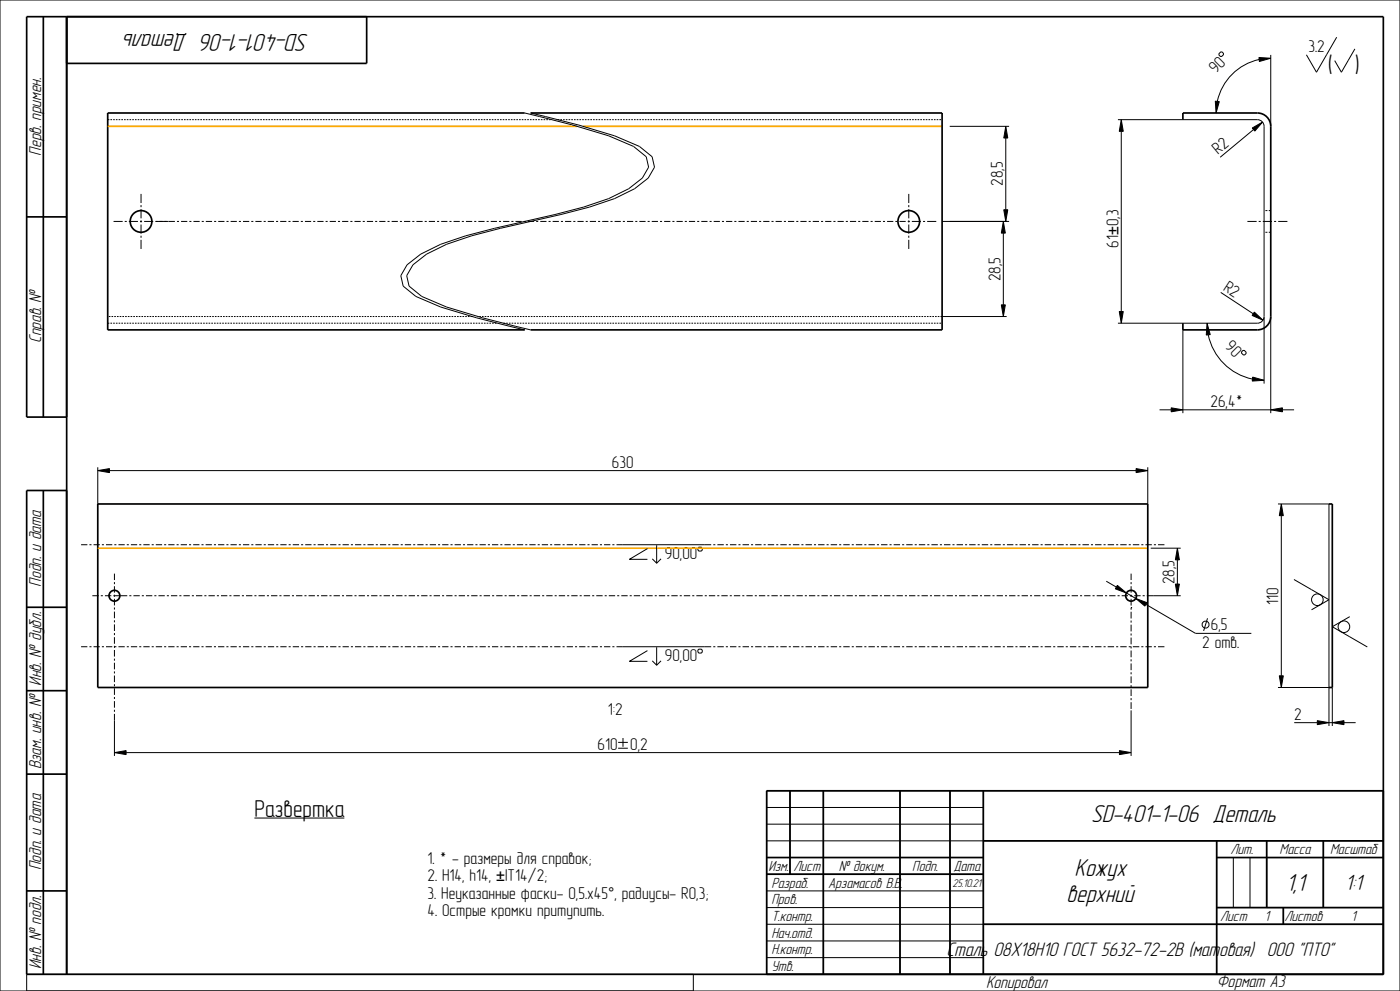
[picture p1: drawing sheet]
<svg xmlns="http://www.w3.org/2000/svg" width="420mm" height="297mm" viewBox="0 0 420 297" stroke-linecap="round" stroke-linejoin="round" font-family="sans-serif">
<g fill="none" stroke="#000" stroke-width=".51">
<path d="M13 5v120M20 5v287M110 5v14h-90M157.4 33.9h-125.1v65h125.1M159.2 33.9h123.4v65h-123.4M354.9 35.9v-2h22.3a4 4 0 0 1 4 4v57a4 4 0 0 1-4 4h-22.3v-2M8 65h12M20 125h-12v-120h407v287h-407v-145h12M13 147v145M29.3 151h315v55h-315zM398.7 151h1v55h-1M8 182h12"/>
<path d="M8 207h12M8 232h12M237 237v25M247 237v55M270 237v55M285 237v55M295 237v55M415 237h-185v55M230 257h65M295 252h120M365 257h50M365 252v40"/>
<path d="M380 252v20M397 252v20M8 267h12M230 262h65M295 277h120M365 272h50M385 272v5"/>
<circle cx="42.3" cy="66.4" r="3.3"/>
<circle cx="272.6" cy="66.4" r="3.3"/>
<circle cx="34.3" cy="178.5" r="1.63"/>
<circle cx="339.3" cy="178.5" r="1.63"/>
</g>
<g fill="#000">
<path d="M377.7 17.2l3.5 .3-3.4 .9zM301.7 37.9l.6 3.5h-1.2zM336.4 35.9l.6 3.5h-1.2zM364.6 30.3l1.2 .1-1 3.5zM375.7 38.4l3.1-1.8-2.3 2.7zM301 66.4l.6 3.5h-1.2zM301.1 62.9h1.2l-.6 3.5zM300.4 91.4h1.2l-.6 3.5zM335.8 93.4h1.2l-.6 3.5zM362.1 96.9l1 3.4-1.2 .1zM376.3 93.5l2.6 2.5-3.3-1.5zM375.8 113l3.4 1-3.5 .2z"/>
<path d="M351.4 122.2l3.5 .6-3.5 .6zM381.2 122.8l3.5-.6v1.2zM29.3 141l3.5-.6v1.2zM340.8 140.4l3.5 .6-3.5 .6zM384.4 151l.6 3.5h-1.2zM335.2 175.4l2.7 2.3-3.3-1.2zM340.7 179.4l3.4 1.2-.6 1zM352.6 175h1.2l-.6 3.5zM353.2 164.3l.6 3.5h-1.2zM383.8 202.5h1.2l-.6 3.5zM395.2 216l3.5 .6-3.5 .6zM399.7 216.6l3.5-.6v1.2z"/>
<path d="M34.3 225.6l3.5-.6v1.2zM335.8 225l3.5 .6-3.5 .6z"/>
</g>
<g fill="none" stroke="#000" stroke-width=".3">
<path d="M0 0h420v297h-420zM365.7 16.1l.5-.5h.4l.4 .4v.4l-.5 .5h-.4l-.4-.4zM377.7 17.2l3.5 .3-3.4 .9zM377.7 17.8a16.4 16.4 0 0 0-12.5 12.6M381.2 16.5v21.4M401 11.2l-6.1 10.5-3-5.3M406.5 14.7l-4.1 7-2-3.5M32.3 35.9h.5M33.1 35.9h.5M33.9 35.9h.5M34.8 35.9h.5M35.6 35.9h.5"/>
<path d="M36.4 35.9h.5M37.2 35.9h.5M38 35.9h.5M38.8 35.9h.5M39.7 35.9h.5M40.5 35.9h.5M41.3 35.9h.5M42.1 35.9h.5M42.9 35.9h.5M43.8 35.9h.4M44.6 35.9h.5M45.4 35.9h.5"/>
<path d="M46.2 35.9h.5M47 35.9h.5M47.8 35.9h.5M48.7 35.9h.4M49.5 35.9h.5M50.3 35.9h.5M51.1 35.9h.5M51.9 35.9h.5M52.7 35.9h.5M53.6 35.9h.5M54.4 35.9h.5M55.2 35.9h.5"/>
<path d="M56 35.9h.5M56.8 35.9h.5M57.6 35.9h.5M58.5 35.9h.5M59.3 35.9h.5M60.1 35.9h.5M60.9 35.9h.5M61.7 35.9h.5M62.5 35.9h.5M63.4 35.9h.5M64.2 35.9h.5M65 35.9h.5"/>
<path d="M65.8 35.9h.5M66.6 35.9h.5M67.5 35.9h.4M68.3 35.9h.5M69.1 35.9h.5M69.9 35.9h.5M70.7 35.9h.5M71.5 35.9h.5M72.4 35.9h.4M73.2 35.9h.5M74 35.9h.5M74.8 35.9h.5"/>
<path d="M75.6 35.9h.5M76.4 35.9h.5M77.3 35.9h.5M78.1 35.9h.5M78.9 35.9h.5M79.7 35.9h.5M80.5 35.9h.5M81.3 35.9h.5M82.2 35.9h.5M83 35.9h.5M83.8 35.9h.5M84.6 35.9h.5"/>
<path d="M85.4 35.9h.5M86.2 35.9h.5M87.1 35.9h.5M87.9 35.9h.5M88.7 35.9h.5M89.5 35.9h.5M90.3 35.9h.5M91.2 35.9h.4M92 35.9h.5M92.8 35.9h.5M93.6 35.9h.5M94.4 35.9h.5"/>
<path d="M95.2 35.9h.5M96.1 35.9h.4M96.9 35.9h.5M97.7 35.9h.5M98.5 35.9h.5M99.3 35.9h.5M100.1 35.9h.5M101 35.9h.5M101.8 35.9h.5M102.6 35.9h.5M103.4 35.9h.5M104.2 35.9h.5"/>
<path d="M105 35.9h.5M105.9 35.9h.5M106.7 35.9h.5M107.5 35.9h.5M108.3 35.9h.5M109.1 35.9h.5M109.9 35.9h.5M110.8 35.9h.5M111.6 35.9h.5M112.4 35.9h.5M113.2 35.9h.5M114 35.9h.5"/>
<path d="M114.9 35.9h.4M115.7 35.9h.5M116.5 35.9h.5M117.3 35.9h.5M118.1 35.9h.5M118.9 35.9h.5M119.8 35.9h.4M120.6 35.9h.5M121.4 35.9h.5M122.2 35.9h.5M123 35.9h.5M123.8 35.9h.5"/>
<path d="M124.7 35.9h.5M125.5 35.9h.5M126.3 35.9h.5M127.1 35.9h.5M127.9 35.9h.5M128.7 35.9h.5M129.6 35.9h.5M130.4 35.9h.5M131.2 35.9h.5M132 35.9h.5M132.8 35.9h.5M133.6 35.9h.5"/>
<path d="M134.5 35.9h.5M135.3 35.9h.5M136.1 35.9h.5M136.9 35.9h.5M137.7 35.9h.5M138.6 35.9h.4M139.4 35.9h.5M140.2 35.9h.5M141 35.9h.5M141.8 35.9h.5M142.6 35.9h.5M143.5 35.9h.4"/>
<path d="M144.3 35.9h.5M145.1 35.9h.5M145.9 35.9h.5M146.7 35.9h.5M147.5 35.9h.5M148.4 35.9h.4M149.2 35.9h.5M150 35.9h.5M150.8 35.9h.5M151.6 35.9h.5M152.4 35.9h.5M153.3 35.9h.5"/>
<path d="M154.1 35.9h.5M154.9 35.9h.5M155.7 35.9h.5M156.5 35.9h.5M157.3 35.9h.5M157.4 33.9l14.5 3.6 10.7 3.2 7.5 3.2 3.8 3.1 .7 3.1-1.9 3.3-4.1 3.2-6 2.9-7.5 2.6-8.6 2.2-18.2 4.1-8.6 2.3-7.5 2.5-6 3-4.1 3.2-1.9 3.2 .8 3.1 3.8 3.1 7.4 3.2 10.7 3.2 14.5 3.7M158.2 35.9h.5M159 35.9h.5M159.2 33.9l14.4 3.6 10.8 3.2 7.4 3.2 3.8 3.1 .7 3.1-1.8 3.3-4.1 3.2-6 2.9-7.5 2.6-8.6 2.2-18.2 4.1-8.6 2.3-7.5 2.5-6 3-4.1 3.2-1.9 3.2 .7 3.1 3.8 3.1 7.5 3.2 10.7 3.2 14.5 3.7M159.8 35.9h.5M160.6 35.9h.5M161.4 35.9h.5"/>
<path d="M162.3 35.9h.4M163.1 35.9h.5M163.9 35.9h.5M164.7 35.9h.5M165.5 35.9h.1M167.3 35.9h.5M168.1 35.9h.5M168.9 35.9h.5M169.7 35.9h.5M170.6 35.9h.5M171.4 35.9h.5M172.2 35.9h.5"/>
<path d="M173 35.9h.5M173.8 35.9h.5M174.7 35.9h.4M175.5 35.9h.5M176.3 35.9h.5M177.1 35.9h.5M177.9 35.9h.5M178.7 35.9h.5M179.6 35.9h.5M180.4 35.9h.5M181.2 35.9h.5M182 35.9h.5"/>
<path d="M182.8 35.9h.5M183.7 35.9h.4M184.5 35.9h.5M185.3 35.9h.5M186.1 35.9h.5M186.9 35.9h.5M187.7 35.9h.5M188.6 35.9h.4M189.4 35.9h.5M190.2 35.9h.5M191 35.9h.5M191.8 35.9h.5"/>
<path d="M192.6 35.9h.5M193.5 35.9h.5M194.3 35.9h.5M195.1 35.9h.5M195.9 35.9h.5M196.7 35.9h.5M197.6 35.9h.4M198.4 35.9h.5M199.2 35.9h.5M200 35.9h.5M200.8 35.9h.5M201.6 35.9h.5"/>
<path d="M202.5 35.9h.5M203.3 35.9h.5M204.1 35.9h.5M204.9 35.9h.5M205.7 35.9h.5M206.6 35.9h.4M207.4 35.9h.5M208.2 35.9h.5M209 35.9h.5M209.8 35.9h.5M210.6 35.9h.5M211.5 35.9h.5"/>
<path d="M212.3 35.9h.5M213.1 35.9h.5M213.9 35.9h.5M214.7 35.9h.5M215.6 35.9h.4M216.4 35.9h.5M217.2 35.9h.5M218 35.9h.5M218.8 35.9h.5M219.6 35.9h.5M220.5 35.9h.5M221.3 35.9h.5"/>
<path d="M222.1 35.9h.5M222.9 35.9h.5M223.7 35.9h.5M224.6 35.9h.4M225.4 35.9h.5M226.2 35.9h.5M227 35.9h.5M227.8 35.9h.5M228.6 35.9h.5M229.5 35.9h.5M230.3 35.9h.5M231.1 35.9h.5"/>
<path d="M231.9 35.9h.5M232.7 35.9h.5M233.5 35.9h.5M234.4 35.9h.5M235.2 35.9h.5M236 35.9h.5M236.8 35.9h.5M237.6 35.9h.5M238.5 35.9h.4M239.3 35.9h.5M240.1 35.9h.5M240.9 35.9h.5"/>
<path d="M241.7 35.9h.5M242.5 35.9h.5M243.4 35.9h.5M244.2 35.9h.5M245 35.9h.5M245.8 35.9h.5M246.6 35.9h.5M247.5 35.9h.4M248.3 35.9h.5M249.1 35.9h.5M249.9 35.9h.5M250.7 35.9h.5"/>
<path d="M251.5 35.9h.5M252.4 35.9h.5M253.2 35.9h.5M254 35.9h.5M254.8 35.9h.5M255.6 35.9h.5M256.5 35.9h.4M257.3 35.9h.5M258.1 35.9h.5M258.9 35.9h.5M259.7 35.9h.5M260.5 35.9h.5"/>
<path d="M261.4 35.9h.5M262.2 35.9h.5M263 35.9h.5M263.8 35.9h.5M264.6 35.9h.5M265.5 35.9h.4M266.3 35.9h.5M267.1 35.9h.5M267.9 35.9h.5M268.7 35.9h.5M269.5 35.9h.5M270.4 35.9h.5"/>
<path d="M271.2 35.9h.5M272 35.9h.5M272.8 35.9h.5M273.6 35.9h.5M274.5 35.9h.4M275.3 35.9h.5M276.1 35.9h.5M276.9 35.9h.5M277.7 35.9h.5M278.5 35.9h.5M279.4 35.9h.5M280.2 35.9h.5"/>
<path d="M281 35.9h.5M281.8 35.9h.5M284.9 37.9h17.8M301.7 37.9l.6 3.5h-1.2zM335.4 35.9h41.8a2 2 0 0 1 2 2v57a2 2 0 0 1-2 2h-41.8M336.4 35.9l.6 3.5h-1.2zM336.4 39.4v54M364.6 30.3l1.2 .1-1 3.5zM375.7 38.4l3.1-1.8-2.3 2.7zM376.1 38.8l-10 8.3M42.3 58.1v2.7M272.6 58.1v2.7"/>
<path d="M301.7 41.4v21.5M34.1 66.4h2.7M37.4 66.4h.6M38.7 66.4h2.7M42 66.4h.6M42.3 61.5v.6M42.3 62.7v2.7M42.3 66.1v.6M42.3 67.3v2.7M42.3 70.6v.7M42.3 71.9v2.7M43.2 66.4h2.8"/>
<path d="M46.6 66.4h5.9M53.1 66.4h.6M54.3 66.4h1.9M56.8 66.4h.6M58 66.4h1.9M60.5 66.4h.6M61.8 66.4h1.8M64.2 66.4h.7M65.5 66.4h1.8M68 66.4h.6M69.2 66.4h1.8M71.7 66.4h.6"/>
<path d="M72.9 66.4h1.9M75.4 66.4h.6M76.6 66.4h1.9M79.1 66.4h.6M80.3 66.4h1.9M82.8 66.4h.6M84.1 66.4h1.8M86.5 66.4h.6M87.8 66.4h1.8M90.2 66.4h.7M91.5 66.4h1.8M94 66.4h.6"/>
<path d="M95.2 66.4h1.9M97.7 66.4h.6M98.9 66.4h1.9M101.4 66.4h.6M102.6 66.4h1.9M105.1 66.4h.6M106.3 66.4h1.9M108.8 66.4h.6M110.1 66.4h1.8M112.5 66.4h.7M113.8 66.4h1.8M116.3 66.4h.6"/>
<path d="M117.5 66.4h1.9M120 66.4h.6M121.2 66.4h1.9M123.7 66.4h.6M124.9 66.4h1.9M127.4 66.4h.6M128.6 66.4h1.9M131.1 66.4h.6M132.4 66.4h1.8M134.8 66.4h.7M136.1 66.4h1.8M138.6 66.4h.6"/>
<path d="M139.8 66.4h1.8M142.3 66.4h.6M143.5 66.4h1.9M146 66.4h.6M147.2 66.4h1.9M149.7 66.4h.6M150.9 66.4h1.9M153.4 66.4h.6M154.7 66.4h1.8M157.1 66.4h.6M158.4 66.4h1.8M160.8 66.4h.7"/>
<path d="M162.1 66.4h1.8M164.6 66.4h.6M165.8 66.4h1.9M168.3 66.4h.6M169.5 66.4h1.9M172 66.4h.6M173.2 66.4h1.9M175.7 66.4h.6M176.9 66.4h1.9M179.4 66.4h.6M180.7 66.4h1.8M183.1 66.4h.7"/>
<path d="M184.4 66.4h1.8M186.9 66.4h.6M188.1 66.4h1.9M190.6 66.4h.6M191.8 66.4h1.9M194.3 66.4h.6M195.5 66.4h1.9M198 66.4h.6M199.2 66.4h1.9M201.7 66.4h.6M203 66.4h1.8M205.4 66.4h.7"/>
<path d="M206.7 66.4h1.8M209.2 66.4h.6M210.4 66.4h1.9M212.9 66.4h.6M214.1 66.4h1.9M216.6 66.4h.6M217.8 66.4h1.9M220.3 66.4h.6M221.5 66.4h1.9M224 66.4h.6M225.3 66.4h1.8M227.7 66.4h.7"/>
<path d="M229 66.4h1.8M231.4 66.4h.7M232.7 66.4h1.8M235.2 66.4h.6M236.4 66.4h1.9M238.9 66.4h.6M240.1 66.4h1.9M242.6 66.4h.6M243.8 66.4h1.9M246.3 66.4h.6M247.5 66.4h1.9M250 66.4h.6"/>
<path d="M251.3 66.4h1.8M253.7 66.4h.7M255 66.4h1.8M257.5 66.4h.6M258.7 66.4h1.9M261.2 66.4h.6M262.4 66.4h1.9M264.9 66.4h.6M266.1 66.4h1.9M268.6 66.4h.6M269.8 66.4h1.9M272.3 66.4h.6"/>
<path d="M272.6 61.5v.6M272.6 62.7v2.7M272.6 66.1v.6M272.6 67.3v2.7M272.6 70.6v.7M272.6 71.9v2.7M273.6 66.4h2.7M276.9 66.4h.6M278.1 66.4h2.8M282.6 66.4h20.1M301 66.4l.6 3.5h-1.2zM301 69.9v21.5"/>
<path d="M301.1 62.9h1.2l-.6 3.5zM374.2 66.4h2.8M377.6 66.4h.6M378.8 66.4h2.8M379.6 69.6h.6M379.6 63.1h.6M380.6 69.6h.6M380.6 63.1h.6M382.2 66.4h.6M383.5 66.4h2.7M32.3 96.9h.5M32.3 94.9h.1"/>
<path d="M32.6 94.9h.5M33.1 96.9h.5M33.5 94.9h.4M33.9 96.9h.5M34.3 94.9h.5M34.8 96.9h.5M35.1 94.9h.5M35.6 96.9h.5M35.9 94.9h.5M36.4 96.9h.5M36.7 94.9h.5M37.2 96.9h.5"/>
<path d="M37.5 94.9h.5M38 96.9h.5M38.4 94.9h.4M38.9 96.9h.4M39.2 94.9h.5M39.7 96.9h.5M40 94.9h.5M40.5 96.9h.5M40.8 94.9h.5M41.3 96.9h.5M41.6 94.9h.5M42.1 96.9h.5"/>
<path d="M42.4 94.9h.5M42.9 96.9h.5M43.2 94.9h.5M43.8 96.9h.5M44.1 94.9h.5M44.6 96.9h.5M44.9 94.9h.5M45.4 96.9h.5M45.7 94.9h.5M46.2 96.9h.5M46.5 94.9h.5M47 96.9h.5"/>
<path d="M47.3 94.9h.5M47.9 96.9h.4M48.1 94.9h.5M48.7 96.9h.5M49 94.9h.5M49.5 96.9h.5M49.8 94.9h.5M50.3 96.9h.5M50.6 94.9h.5M51.1 96.9h.5M51.4 94.9h.5M51.9 96.9h.5"/>
<path d="M52.2 94.9h.5M52.8 96.9h.4M53 94.9h.5M53.6 96.9h.5M53.9 94.9h.4M54.4 96.9h.5M54.7 94.9h.5M55.2 96.9h.5M55.5 94.9h.5M56 96.9h.5M56.3 94.9h.5M56.8 96.9h.5"/>
<path d="M57.1 94.9h.5M57.7 96.9h.5M57.9 94.9h.5M58.5 96.9h.5M58.8 94.9h.4M59.3 96.9h.5M59.6 94.9h.5M60.1 96.9h.5M60.4 94.9h.5M60.9 96.9h.5M61.2 94.9h.5M61.8 96.9h.4"/>
<path d="M62 94.9h.5M62.6 96.9h.5M62.8 94.9h.5M63.4 96.9h.5M63.7 94.9h.4M64.2 96.9h.5M64.5 94.9h.5M65 96.9h.5M65.3 94.9h.5M65.8 96.9h.5M66.1 94.9h.5M66.7 96.9h.5"/>
<path d="M66.9 94.9h.5M67.5 96.9h.5M67.7 94.9h.5M68.3 96.9h.5M68.6 94.9h.4M69.1 96.9h.5M69.4 94.9h.5M69.9 96.9h.5M70.2 94.9h.5M70.8 96.9h.4M71 94.9h.5M71.6 96.9h.5"/>
<path d="M71.8 94.9h.5M72.4 96.9h.5M72.6 94.9h.5M73.2 96.9h.5M73.4 94.9h.5M74 96.9h.5M74.3 94.9h.5M74.8 96.9h.5M75.1 94.9h.5M75.7 96.9h.5M75.9 94.9h.5M76.5 96.9h.5"/>
<path d="M76.7 94.9h.5M77.3 96.9h.5M77.5 94.9h.5M78.1 96.9h.5M78.3 94.9h.5M78.9 96.9h.5M79.2 94.9h.5M79.7 96.9h.5M80 94.9h.5M80.6 96.9h.5M80.8 94.9h.5M81.4 96.9h.5"/>
<path d="M81.6 94.9h.5M82.2 96.9h.5M82.4 94.9h.5M83 96.9h.5M83.2 94.9h.5M83.8 96.9h.5M84.1 94.9h.4M84.7 96.9h.4M84.9 94.9h.5M85.5 96.9h.5M85.7 94.9h.5M86.3 96.9h.5"/>
<path d="M86.5 94.9h.5M87.1 96.9h.5M87.3 94.9h.5M87.9 96.9h.5M88.1 94.9h.5M88.7 96.9h.5M89 94.9h.4M89.6 96.9h.5M89.8 94.9h.5M90.4 96.9h.5M90.6 94.9h.5M91.2 96.9h.5"/>
<path d="M91.4 94.9h.5M92 96.9h.5M92.2 94.9h.5M92.8 96.9h.5M93 94.9h.5M93.7 96.9h.4M93.9 94.9h.4M94.5 96.9h.5M94.7 94.9h.5M95.3 96.9h.5M95.5 94.9h.5M96.1 96.9h.5"/>
<path d="M96.3 94.9h.5M96.9 96.9h.5M97.1 94.9h.5M97.7 96.9h.5M97.9 94.9h.5M98.6 96.9h.5M98.8 94.9h.4M99.4 96.9h.5M99.6 94.9h.5M100.2 96.9h.5M100.4 94.9h.5M101 96.9h.5"/>
<path d="M101.2 94.9h.5M101.8 96.9h.5M102 94.9h.5M102.7 96.9h.4M102.8 94.9h.5M103.5 96.9h.5M103.6 94.9h.5M104.3 96.9h.5M104.5 94.9h.5M105.1 96.9h.5M105.3 94.9h.5M105.9 96.9h.5"/>
<path d="M106.1 94.9h.5M106.7 96.9h.5M106.9 94.9h.5M107.6 96.9h.4M107.7 94.9h.5M108.4 96.9h.5M108.5 94.9h.5M109.2 96.9h.5M109.4 94.9h.5M110 96.9h.5M110.2 94.9h.5M110.8 96.9h.5"/>
<path d="M111 94.9h.5M111.6 96.9h.5M111.8 94.9h.5M112.5 96.9h.5M112.6 94.9h.5M113.3 96.9h.5M113.4 94.9h.5M114.1 96.9h.5M114.3 94.9h.4M114.9 96.9h.5M115.1 94.9h.5M115.7 96.9h.5"/>
<path d="M115.9 94.9h.5M116.6 96.9h.4M116.7 94.9h.5M117.4 96.9h.5M117.5 94.9h.5M118.2 96.9h.5M118.3 94.9h.5M119 96.9h.5M119.2 94.9h.4M119.8 96.9h.5M120 94.9h.5M120.6 96.9h.5"/>
<path d="M120.8 94.9h.5M121.5 96.9h.5M121.6 94.9h.5M122.3 96.9h.5M122.4 94.9h.5M123.1 96.9h.5M123.2 94.9h.5M123.9 96.9h.5M124.1 94.9h.4M124.7 96.9h.5M124.9 94.9h.5M125.6 96.9h.4"/>
<path d="M125.7 94.9h.5M126.4 96.9h.5M126.5 94.9h.5M127.2 96.9h.5M127.3 94.9h.5M128 96.9h.5M128.1 94.9h.5M128.8 96.9h.5M128.9 94.9h.5M129.6 96.9h.5M129.8 94.9h.5M130.5 96.9h.4"/>
<path d="M130.6 94.9h.5M131.3 96.9h.5M131.4 94.9h.5M132.1 96.9h.5M132.2 94.9h.5M132.9 96.9h.5M133 94.9h.5M133.7 96.9h.5M133.8 94.9h.5M134.5 96.9h.5M134.7 94.9h.5M135.4 96.9h.5"/>
<path d="M135.5 94.9h.5M136.2 96.9h.5M136.3 94.9h.5M137 96.9h.5M137.1 94.9h.5M137.8 96.9h.5M137.9 94.9h.5M138.6 96.9h.5M138.7 94.9h.5M139.5 96.9h.4M139.6 94.9h.5M140.3 96.9h.5"/>
<path d="M140.4 94.9h.5M141.1 96.9h.5M141.2 94.9h.5M141.9 96.9h.5M142.7 96.9h.5M143.5 94.9h.1M143.5 96.9h.5M143.8 94.9h.5M144.4 96.9h.5M144.6 94.9h.5M145.2 96.9h.5M145.4 94.9h.5"/>
<path d="M146 96.9h.5M146.2 94.9h.5M146.8 96.9h.5M147 94.9h.5M147.6 96.9h.5M147.8 94.9h.5M148.5 96.9h.4M148.7 94.9h.4M149.5 94.9h.5M150.3 94.9h.5M151 96.9h.5M151.1 94.9h.5"/>
<path d="M151.9 96.9h.4M151.9 94.9h.5M152.7 96.9h.5M152.7 94.9h.5M153.5 96.9h.5M153.5 94.9h.5M154.3 96.9h.5M154.4 94.9h.4M155.1 96.9h.5M155.2 94.9h.5M155.9 96.9h.5M156 94.9h.5"/>
<path d="M156.8 96.9h.4M156.8 94.9h.5M157.6 96.9h.5M157.6 94.9h.5M158.4 96.9h.5M158.4 94.9h.5M159.2 96.9h.5M159.2 94.9h.5M160 96.9h.5M160.1 94.9h.4M160.8 96.9h.5M160.9 94.9h.5"/>
<path d="M161.7 96.9h.5M161.7 94.9h.5M162.5 96.9h.5M162.5 94.9h.5M163.3 96.9h.5M163.3 94.9h.5M164.1 96.9h.5M164.1 94.9h.5M164.9 96.9h.5M164.9 94.9h.5M165.8 96.9h.4M165.8 94.9h.4"/>
<path d="M166.6 94.9h.5M166.6 96.9h.5M167.4 94.9h.5M167.4 96.9h.5M168.2 94.9h.5M168.2 96.9h.5M169 94.9h.5M169 96.9h.5M169.8 94.9h.5M169.8 96.9h.5M170.6 94.9h.5M170.7 96.9h.4"/>
<path d="M171.5 94.9h.4M171.5 96.9h.5M172.3 94.9h.5M172.3 96.9h.5M173.1 94.9h.5M173.1 96.9h.5M173.9 94.9h.5M173.9 96.9h.5M174.7 94.9h.5M174.7 96.9h.5M175.5 94.9h.5M175.6 96.9h.4"/>
<path d="M176.3 94.9h.5M176.4 96.9h.5M177.1 94.9h.5M177.2 96.9h.5M178 94.9h.5M178 96.9h.5M178.8 94.9h.5M178.8 96.9h.5M179.6 94.9h.5M179.6 96.9h.5M180.4 94.9h.5M180.5 96.9h.5"/>
<path d="M181.2 94.9h.5M181.3 96.9h.5M182 94.9h.5M182.1 96.9h.5M182.8 94.9h.5M182.9 96.9h.5M183.7 94.9h.4M183.7 96.9h.5M184.5 94.9h.5M184.5 96.9h.5M185.3 94.9h.5M185.4 96.9h.5"/>
<path d="M186.1 94.9h.5M186.2 96.9h.5M186.9 94.9h.5M187 96.9h.5M187.7 94.9h.5M187.8 96.9h.5M188.5 94.9h.5M188.6 96.9h.5M189.4 94.9h.4M189.5 96.9h.4M190.2 94.9h.5M190.3 96.9h.5"/>
<path d="M191 94.9h.5M191.1 96.9h.5M191.8 94.9h.5M191.9 96.9h.5M192.6 94.9h.5M192.7 96.9h.5M193.4 94.9h.5M193.5 96.9h.5M194.2 94.9h.5M194.4 96.9h.4M195.1 94.9h.4M195.2 96.9h.5"/>
<path d="M195.9 94.9h.5M196 96.9h.5M196.7 94.9h.5M196.8 96.9h.5M197.5 94.9h.5M197.6 96.9h.5M198.3 94.9h.5M198.4 96.9h.5M199.1 94.9h.5M199.3 96.9h.5M199.9 94.9h.5M200.1 96.9h.5"/>
<path d="M200.8 94.9h.4M200.9 96.9h.5M201.6 94.9h.5M201.7 96.9h.5M202.4 94.9h.5M202.5 96.9h.5M203.2 94.9h.5M203.3 96.9h.5M204 94.9h.5M204.2 96.9h.5M204.8 94.9h.5M205 96.9h.5"/>
<path d="M205.6 94.9h.5M205.8 96.9h.5M206.4 94.9h.5M206.6 96.9h.5M207.3 94.9h.5M207.4 96.9h.5M208.1 94.9h.5M208.3 96.9h.4M208.9 94.9h.5M209.1 96.9h.5M209.7 94.9h.5M209.9 96.9h.5"/>
<path d="M210.5 94.9h.5M210.7 96.9h.5M211.3 94.9h.5M211.5 96.9h.5M212.1 94.9h.5M212.3 96.9h.5M213 94.9h.4M213.2 96.9h.4M213.8 94.9h.5M214 96.9h.5M214.6 94.9h.5M214.8 96.9h.5"/>
<path d="M215.4 94.9h.5M215.6 96.9h.5M216.2 94.9h.5M216.4 96.9h.5M217 94.9h.5M217.2 96.9h.5M217.8 94.9h.5M218.1 96.9h.5M218.7 94.9h.4M218.9 96.9h.5M219.5 94.9h.5M219.7 96.9h.5"/>
<path d="M220.3 94.9h.5M220.5 96.9h.5M221.1 94.9h.5M221.3 96.9h.5M221.9 94.9h.5M222.1 96.9h.5M222.7 94.9h.5M223 96.9h.5M223.5 94.9h.5M223.8 96.9h.5M224.4 94.9h.4M224.6 96.9h.5"/>
<path d="M225.2 94.9h.5M225.4 96.9h.5M226 94.9h.5M226.2 96.9h.5M226.8 94.9h.5M227.1 96.9h.4M227.6 94.9h.5M227.9 96.9h.5M228.4 94.9h.5M228.7 96.9h.5M229.2 94.9h.5M229.5 96.9h.5"/>
<path d="M230.1 94.9h.4M230.3 96.9h.5M230.9 94.9h.5M231.1 96.9h.5M231.7 94.9h.5M232 96.9h.4M232.5 94.9h.5M232.8 96.9h.5M233.3 94.9h.5M233.6 96.9h.5M234.1 94.9h.5M234.4 96.9h.5"/>
<path d="M234.9 94.9h.5M235.2 96.9h.5M235.8 94.9h.4M236 96.9h.5M236.6 94.9h.5M236.9 96.9h.5M237.4 94.9h.5M237.7 96.9h.5M238.2 94.9h.5M238.5 96.9h.5M239 94.9h.5M239.3 96.9h.5"/>
<path d="M239.8 94.9h.5M240.1 96.9h.5M240.6 94.9h.5M240.9 96.9h.5M241.4 94.9h.5M241.8 96.9h.5M242.3 94.9h.4M242.6 96.9h.5M243.1 94.9h.5M243.4 96.9h.5M243.9 94.9h.5M244.2 96.9h.5"/>
<path d="M244.7 94.9h.5M245 96.9h.5M245.5 94.9h.5M245.9 96.9h.4M246.3 94.9h.5M246.7 96.9h.5M247.1 94.9h.5M247.5 96.9h.5M248 94.9h.4M248.3 96.9h.5M248.8 94.9h.5M249.1 96.9h.5"/>
<path d="M249.6 94.9h.5M249.9 96.9h.5M250.4 94.9h.5M250.8 96.9h.4M251.2 94.9h.5M251.6 96.9h.5M252 94.9h.5M252.4 96.9h.5M252.8 94.9h.5M253.2 96.9h.5M253.7 94.9h.4M254 96.9h.5"/>
<path d="M254.5 94.9h.5M254.8 96.9h.5M255.3 94.9h.5M255.7 96.9h.4M256.1 94.9h.5M256.5 96.9h.5M256.9 94.9h.5M257.3 96.9h.5M257.7 94.9h.5M258.1 96.9h.5M258.5 94.9h.5M258.9 96.9h.5"/>
<path d="M259.4 94.9h.4M259.7 96.9h.5M260.2 94.9h.5M260.6 96.9h.5M261 94.9h.5M261.4 96.9h.5M261.8 94.9h.5M262.2 96.9h.5M262.6 94.9h.5M263 96.9h.5M263.4 94.9h.5M263.8 96.9h.5"/>
<path d="M264.2 94.9h.5M264.7 96.9h.4M265.1 94.9h.4M265.5 96.9h.5M265.9 94.9h.5M266.3 96.9h.5M266.7 94.9h.5M267.1 96.9h.5M267.5 94.9h.5M267.9 96.9h.5M268.3 94.9h.5M268.7 96.9h.5"/>
<path d="M269.1 94.9h.5M269.6 96.9h.4M269.9 94.9h.5M270.4 96.9h.5M270.7 94.9h.5M271.2 96.9h.5M271.6 94.9h.5M272 96.9h.5M272.4 94.9h.5M272.8 96.9h.5M273.2 94.9h.5M273.6 96.9h.5"/>
<path d="M274 94.9h.5M274.5 96.9h.4M274.8 94.9h.5M275.3 96.9h.5M275.6 94.9h.5M276.1 96.9h.5M276.4 94.9h.5M276.9 96.9h.5M277.3 94.9h.4M277.7 96.9h.5M278.1 94.9h.5M278.5 96.9h.5"/>
<path d="M278.9 94.9h.5M279.4 96.9h.5M279.7 94.9h.5M280.2 96.9h.5M280.5 94.9h.5M281 96.9h.5M281.3 94.9h.5M281.8 96.9h.5M282.1 94.9h19.9M300.4 91.4h1.2l-.6 3.5zM335.8 93.4h1.2l-.6 3.5zM354.9 98.9v24.9"/>
<path d="M362.1 96.9l1 3.4-1.2 .1zM366.2 87.6l9.8 6.4M376.3 93.5l2.6 2.5-3.3-1.5zM379.2 95.1v19.9M381.2 94.9v28.9M362.5 100.3a17.1 17.1 0 0 0 13.2 13.3M372.5 105.4l.4-.4h.4l.5 .5v.5l-.4 .4h-.4l-.5-.5zM375.8 113l3.4 1-3.5 .2zM347.9 122.8h3.5M351.4 122.2l3.5 .6-3.5 .6zM354.9 122.8h26.3M381.2 122.8l3.5-.6v1.2z"/>
<path d="M384.7 122.8h3.5M29.3 141l3.5-.6v1.2zM29.3 140v11M32.8 141h308M340.8 140.4l3.5 .6-3.5 .6zM344.3 140v11M383.4 151h15.3v66.6M384.4 151l.6 3.5h-1.2zM384.4 154.5v48M24.3 163.3h1.9M26.8 163.3h.6M27.7 178.5h1.9"/>
<path d="M28.1 163.3h1.8M30.2 178.5h.7M30.6 163.3h.6M31.5 178.5h1.9M31.8 163.3h1.9M34 178.5h4.2M34.3 163.3h.6M34.3 171.9v1.9M34.3 174.5v.6M34.3 175.7v1.9M34.3 178.2v.6M34.3 179.5v1.9"/>
<path d="M35.5 163.3h1.9M38 163.3h.7M38.8 178.5h.6M39.3 163.3h1.9M40 178.5h1.9M41.8 163.3h.6M42.5 178.5h.7M43 163.3h1.9M43.8 178.5h1.9M45.5 163.3h.6M46.3 178.5h.6M46.7 163.3h1.9"/>
<path d="M47.5 178.5h1.9M49.2 163.3h.7M50.1 178.5h.6M50.5 163.3h1.9M51.3 178.5h1.9M53 163.3h.6M53.8 178.5h.6M54.2 163.3h1.9M55 178.5h1.9M56.7 163.3h.6M57.6 178.5h.6M57.9 163.3h1.9"/>
<path d="M58.8 178.5h1.9M60.4 163.3h.7M61.3 178.5h.6M61.7 163.3h1.9M62.5 178.5h1.9M64.2 163.3h.6M65.1 178.5h.6M65.4 163.3h1.9M66.3 178.5h1.9M67.9 163.3h.6M68.8 178.5h.6M69.2 163.3h1.8"/>
<path d="M70.1 178.5h1.9M71.7 163.3h.6M72.6 178.5h.6M72.9 163.3h1.9M73.8 178.5h1.9M75.4 163.3h.6M76.3 178.5h.6M76.6 163.3h1.9M77.6 178.5h1.9M79.1 163.3h.6M80.1 178.5h.6M80.4 163.3h1.8"/>
<path d="M81.3 178.5h1.9M82.9 163.3h.6M83.8 178.5h.6M84.1 163.3h1.9M85.1 178.5h1.9M86.6 163.3h.6M87.6 178.5h.6M87.8 163.3h1.9M88.8 178.5h1.9M90.3 163.3h.6M91.3 178.5h.7M91.6 163.3h1.8"/>
<path d="M92.6 178.5h1.9M94.1 163.3h.6M95.1 178.5h.6M95.3 163.3h1.9M96.3 178.5h1.9M97.8 163.3h.6M98.8 178.5h.7M99 163.3h1.9M100.1 178.5h1.9M101.5 163.3h.7M102.6 178.5h.6M102.8 163.3h1.9"/>
<path d="M103.8 178.5h1.9M105.3 163.3h.6M106.3 178.5h.7M106.5 163.3h1.9M107.6 178.5h1.9M109 163.3h.6M110.1 178.5h.6M110.2 163.3h1.9M111.3 178.5h1.9M112.7 163.3h.7M113.9 178.5h.6M114 163.3h1.9"/>
<path d="M115.1 178.5h1.9M116.5 163.3h.6M117.6 178.5h.6M117.7 163.3h1.9M118.8 178.5h1.9M120.2 163.3h.6M121.4 178.5h.6M121.4 163.3h1.9M122.6 178.5h1.9M123.9 163.3h.7M125.1 178.5h.6M125.2 163.3h1.9"/>
<path d="M126.3 178.5h1.9M127.7 163.3h.6M128.9 178.5h.6M128.9 163.3h1.9M130.1 178.5h1.9M131.4 163.3h.6M132.6 178.5h.6M132.7 163.3h1.8M133.9 178.5h1.9M135.2 163.3h.6M136.4 178.5h.6M136.4 163.3h1.9"/>
<path d="M137.6 178.5h1.9M138.9 163.3h.6M140.1 178.5h.6M140.1 163.3h1.9M141.4 178.5h1.9M142.6 163.3h.6M143.9 163.3h1.8M143.9 178.5h.6M145.1 178.5h1.9M146.4 163.3h.6M147.6 163.3h1.9M147.6 178.5h.6"/>
<path d="M148.9 178.5h1.9M150.1 163.3h.6M151.3 163.3h1.9M151.4 178.5h.6M152.6 178.5h1.9M153.8 163.3h.6M155.1 163.3h1.8M155.1 178.5h.7M156.4 178.5h1.9M157.6 163.3h.6M158.8 163.3h1.9M158.9 178.5h.6"/>
<path d="M160.1 178.5h1.9M161.3 163.3h.6M162.5 163.3h1.9M162.6 178.5h.7M163.9 178.5h1.9M165 163.3h.7M166.3 163.3h1.9M166.4 178.5h.6M167.6 178.5h1.9M168.8 163.3h.6M170 163.3h1.9M170.1 178.5h.7"/>
<path d="M171.4 178.5h1.9M172.5 163.3h.6M173.7 163.3h1.9M173.9 178.5h.6M175.1 178.5h1.9M176.2 163.3h.7M177.5 163.3h1.9M177.6 178.5h.7M178.9 178.5h1.9M180 163.3h.6M181.2 163.3h1.9M181.4 178.5h.6"/>
<path d="M182.6 178.5h1.9M183.7 163.3h.6M184.9 163.3h28.5M185.2 178.5h.6M186.4 178.5h1.9M188.9 178.5h.6M190.1 178.5h1.9M192.7 178.5h.6M193.9 178.5h1.9M194.2 164.4l-5.4 3.2h5.4M195.7 167.5l1.3 1.3 1.3-1.3M196.4 178.5h.6"/>
<path d="M197 163.4v5.4M197.7 178.5h1.8M200.2 178.5h.6M201.4 178.5h1.9M203.9 178.5h.6M205.2 178.5h1.9M207.7 178.5h.6M208.9 178.5h1.9M209.7 164h.7l.3 .3v.6l-.3 .3h-.7l-.3-.3v-.6zM211.4 178.5h.6M212.7 178.5h1.9M214 163.3h.6"/>
<path d="M215.2 178.5h.6M215.2 163.3h1.9M216.4 178.5h1.9M217.8 163.3h.6M218.9 178.5h.6M219 163.3h1.9M220.2 178.5h1.9M221.5 163.3h.7M222.7 178.5h.6M222.8 163.3h1.9M223.9 178.5h1.9M225.3 163.3h.6"/>
<path d="M226.4 178.5h.7M226.5 163.3h2M227.7 178.5h1.9M229.1 163.3h.6M230.2 178.5h.6M230.3 163.3h1.9M231.4 178.5h1.9M232.9 163.3h.6M233.9 178.5h.7M234.1 163.3h1.9M235.2 178.5h1.9M236.6 163.3h.7"/>
<path d="M237.7 178.5h.6M237.9 163.3h1.9M238.9 178.5h1.9M240.4 163.3h.6M241.4 178.5h.7M241.7 163.3h1.9M242.7 178.5h1.9M244.2 163.3h.6M245.2 178.5h.6M245.4 163.3h2M246.4 178.5h1.9M248 163.3h.6"/>
<path d="M249 178.5h.6M249.2 163.3h1.9M250.2 178.5h1.9M251.7 163.3h.7M252.7 178.5h.6M253 163.3h1.9M253.9 178.5h1.9M255.5 163.3h.6M256.5 178.5h.6M256.8 163.3h1.9M257.7 178.5h1.9M259.3 163.3h.6"/>
<path d="M260.2 178.5h.6M260.5 163.3h2M261.4 178.5h1.9M263.1 163.3h.6M264 178.5h.6M264.3 163.3h1.9M265.2 178.5h1.9M266.9 163.3h.6M267.7 178.5h.6M268.1 163.3h1.9M269 178.5h1.9M270.6 163.3h.7"/>
<path d="M271.5 178.5h.6M271.9 163.3h1.9M272.7 178.5h1.9M274.4 163.3h.6M275.2 178.5h.6M275.6 163.3h2M276.5 178.5h1.9M278.2 163.3h.6M279 178.5h.6M279.4 163.3h1.9M280.2 178.5h1.9M282 163.3h.6"/>
<path d="M282.7 178.5h.6M283.2 163.3h1.9M284 178.5h1.9M285.7 163.3h.7M286.5 178.5h.6M287 163.3h1.9M287.7 178.5h1.9M289.5 163.3h.6M290.2 178.5h.7M290.8 163.3h1.9M291.5 178.5h1.9M293.3 163.3h.6"/>
<path d="M294 178.5h.6M294.5 163.3h2M295.2 178.5h1.9M297.1 163.3h.6M297.7 178.5h.7M298.3 163.3h1.9M299 178.5h1.9M300.8 163.3h.7M301.5 178.5h.6M302.1 163.3h1.9M302.7 178.5h1.9M304.6 163.3h.6"/>
<path d="M305.2 178.5h.7M305.9 163.3h1.9M306.5 178.5h1.9M308.4 163.3h.6M309 178.5h.6M309.6 163.3h2M310.2 178.5h1.9M312.2 163.3h.6M312.8 178.5h.6M313.4 163.3h1.9M314 178.5h1.9M316 163.3h.6"/>
<path d="M316.5 178.5h.6M317.2 163.3h1.9M317.7 178.5h1.9M319.7 163.3h.7M320.3 178.5h.6M321 163.3h1.9M321.5 178.5h1.9M323.5 163.3h.6M324 178.5h.6M324.7 163.3h2M325.2 178.5h1.9M327.3 163.3h.6"/>
<path d="M327.8 178.5h.6M328.5 163.3h1.9M329 178.5h1.9M331.1 163.3h.6M331.5 178.5h.6M331.9 174.2l3 1.8M332.3 163.3h1.9M332.8 178.5h1.9M334.8 163.3h.7M335.2 175.4l2.7 2.3-3.3-1.2zM335.3 178.5h.6M336.1 163.3h1.9"/>
<path d="M336.5 178.5h1.9M337.9 177.7l2.8 1.7M338.6 163.3h.6M339 178.5h.6M339.3 171.9v1.9M339.3 174.5v.6M339.3 175.7v1.9M339.3 178.2v.6M339.3 179.5v2M339.9 163.3h1.9M340.3 178.5h1.9M340.7 179.4l3.4 1.2-.6 1z"/>
<path d="M342.4 163.3h.6M342.8 178.5h.6M343.6 163.3h2M345.2 164.3h9M346.2 163.3h.6M347.4 163.3h1.9M352.6 175h1.2l-.6 3.5zM353.2 164.3l.6 3.5h-1.2zM353.2 167.8v7.2M354.2 178.5h-10.2M388.2 173.7l10.5 6-5.2 3.1M24.3 193.8h1.9"/>
<path d="M26.8 193.8h.6M28.1 193.8h1.8M30.6 193.8h.6M31.8 193.8h1.9M34.3 193.8h.6M34.3 182.1v.6M34.3 183.3v2M34.3 185.9v.6M34.3 187.1v2M34.3 189.7v.6M34.3 191v1.9M34.3 193.6v.6"/>
<path d="M34.3 194.8v2M34.3 197.4v.6M34.3 198.6v2M35.5 193.8h1.9M38 193.8h.7M39.3 193.8h1.9M41.8 193.8h.6M43 193.8h1.9M45.5 193.8h.6M46.7 193.8h1.9M49.2 193.8h.7M50.5 193.8h1.9"/>
<path d="M53 193.8h.6M54.2 193.8h1.9M56.7 193.8h.6M57.9 193.8h1.9M60.4 193.8h.7M61.7 193.8h1.9M64.2 193.8h.6M65.4 193.8h1.9M67.9 193.8h.6M69.2 193.8h1.8M71.7 193.8h.6M72.9 193.8h1.9"/>
<path d="M75.4 193.8h.6M76.6 193.8h1.9M79.1 193.8h.6M80.4 193.8h1.8M82.9 193.8h.6M84.1 193.8h1.9M86.6 193.8h.6M87.8 193.8h1.9M90.3 193.8h.6M91.6 193.8h1.8M94.1 193.8h.6M95.3 193.8h1.9"/>
<path d="M97.8 193.8h.6M99 193.8h1.9M101.5 193.8h.7M102.8 193.8h1.9M105.3 193.8h.6M106.5 193.8h1.9M109 193.8h.6M110.2 193.8h1.9M112.7 193.8h.7M114 193.8h1.9M116.5 193.8h.6M117.7 193.8h1.9"/>
<path d="M120.2 193.8h.6M121.4 193.8h1.9M123.9 193.8h.7M125.2 193.8h1.9M127.7 193.8h.6M128.9 193.8h1.9M131.4 193.8h.6M132.7 193.8h1.8M135.2 193.8h.6M136.4 193.8h1.9M138.9 193.8h.6M140.1 193.8h1.9"/>
<path d="M142.6 193.8h.6M143.9 193.8h1.8M146.4 193.8h.6M147.6 193.8h1.9M150.1 193.8h.6M151.3 193.8h1.9M153.8 193.8h.6M155.1 193.8h1.8M157.6 193.8h.6M158.8 193.8h1.9M161.3 193.8h.6M162.5 193.8h1.9"/>
<path d="M165 193.8h.7M166.3 193.8h1.9M168.8 193.8h.6M170 193.8h1.9M172.5 193.8h.6M173.7 193.8h1.9M176.2 193.8h.7M177.5 193.8h1.9M180 193.8h.6M181.2 193.8h1.9M183.7 193.8h.6M184.9 193.8h28.5"/>
<path d="M194.2 195l-5.4 3.2h5.4M195.7 198.1l1.3 1.3 1.3-1.3M197 194v5.4M209.7 194.6h.7l.3 .2v.6l-.3 .3h-.7l-.3-.3v-.6zM214 193.8h.6M215.2 193.8h1.9M217.8 193.8h.6M219 193.8h1.9M221.5 193.8h.7M222.8 193.8h1.9M225.3 193.8h.6M226.5 193.8h2"/>
<path d="M229.1 193.8h.6M230.3 193.8h1.9M232.9 193.8h.6M234.1 193.8h1.9M236.6 193.8h.7M237.9 193.8h1.9M240.4 193.8h.6M241.7 193.8h1.9M244.2 193.8h.6M245.4 193.8h2M248 193.8h.6M249.2 193.8h1.9"/>
<path d="M251.7 193.8h.7M253 193.8h1.9M255.5 193.8h.6M256.8 193.8h1.9M259.3 193.8h.6M260.5 193.8h2M263.1 193.8h.6M264.3 193.8h1.9M266.9 193.8h.6M268.1 193.8h1.9M270.6 193.8h.7M271.9 193.8h1.9"/>
<path d="M274.4 193.8h.6M275.6 193.8h2M278.2 193.8h.6M279.4 193.8h1.9M282 193.8h.6M283.2 193.8h1.9M285.7 193.8h.7M287 193.8h1.9M289.5 193.8h.6M290.8 193.8h1.9M293.3 193.8h.6M294.5 193.8h2"/>
<path d="M297.1 193.8h.6M298.3 193.8h1.9M300.8 193.8h.7M302.1 193.8h1.9M304.6 193.8h.6M305.9 193.8h1.9M308.4 193.8h.6M309.6 193.8h2M312.2 193.8h.6M313.4 193.8h1.9M316 193.8h.6M317.2 193.8h1.9"/>
<path d="M319.7 193.8h.7M321 193.8h1.9M323.5 193.8h.6M324.7 193.8h2M327.3 193.8h.6M328.5 193.8h1.9M331.1 193.8h.6M332.3 193.8h1.9M334.8 193.8h.7M336.1 193.8h1.9M338.6 193.8h.6M339.3 182.1h.1"/>
<path d="M339.3 182.1v.6M339.3 183.3v2.1M339.3 186v.6M339.3 187.2v2M339.3 189.8v.7M339.3 191.1v2M339.3 193.7v.6M339.3 195v2M339.3 197.6v.6M339.3 198.8v2.1M339.9 193.8h1.9M342.4 193.8h.6"/>
<path d="M343.6 193.8h2M343.8 181.1l14.9 8.7h16.7M346.2 193.8h.6M347.4 193.8h1.9M362.3 185.3l-1.2 3.8M404.9 184.8l-5.2 3 10.5 6.1M34.3 201.2v.6M34.3 202.5v1.9M34.3 205v.7M34.3 206.3v2M34.3 208.9v.6M34.3 210.1v2"/>
<path d="M34.3 212.7v.6M34.3 213.9v12.7M339.3 201.5v.6M339.3 202.7v2M339.3 205.3v.7M339.3 206.6v2M339.3 209.2v.6M339.3 210.5v2M339.3 212.9v13.7M383.4 206h15.3M383.8 202.5h1.2l-.6 3.5zM388.3 216.6h6.9"/>
<path d="M395.2 216l3.5 .6-3.5 .6zM398.7 216.6h1M399.7 216.6l3.5-.6v1.2zM399.7 206v11.6M403.2 216.6h3.5M34.3 225.6l3.5-.6v1.2zM37.8 225.6h298M185.4 222.5h3M185.4 224.2h3M186.9 221.2v2.6M230 237h185v55h-185zM237 237v25"/>
<path d="M247 237v55M270 237v55M285 237v55M295 237v55M335.8 225l3.5 .6-3.5 .6zM76.3 245.2h27M230 242h65M230 247h65M230 252h185M230 257h65M365 257h50M365 252v40"/>
<path d="M370 257v15M375 257v15M380 252v20M397 252v20M230 262h65M230 267h65M230 272h65M230 277h185M365 272h50M385 272v5M8 297v-5h200v5M230 282h65"/>
<path d="M230 287h65"/>
<circle cx="395.2" cy="179.7" r="1.74"/>
<circle cx="361.7" cy="187.2" r="1.06"/>
<circle cx="403.2" cy="187.8" r="1.74"/>
</g>
<path d="M32.3 37.9h140.8M174.9 37.9h107.7M29.3 164.3h315" fill="none" stroke="#fa0" stroke-width=".51"/>
<g font-size="7.6">
<text x="92.7" y="10.1" transform="rotate(-180 92.7 10.1)">SD-401-1-06 Деталь</text>
<text x="327.3" y="246.4">SD-401-1-06 Деталь</text>
<text x="322.3" y="262.6">Кожух</text>
<text x="385.8" y="267.1">1,1</text>
<text x="320" y="270.3">верхний</text>
</g>
<g font-size="7.5">
<text x="398.4" y="21.8">(</text>
<text x="406.4" y="21.8">)</text>
</g>
<text font-size="7.3" x="76.3" y="244.9">Развертка</text>
<text font-size="6.8" x="403.6" y="266.8">1:1</text>
<text font-size="6.1" x="284" y="286.6">Сталь 08Х18Н10 ГОСТ 5632-72-2В (матовая) ООО &quot;ПТО&quot;</text>
<g font-size="5.3">
<text x="12.3" y="46.6" transform="rotate(-90 12.3 46.6)">Перв. примен.</text>
<text x="12.3" y="102.8" transform="rotate(-90 12.3 102.8)">Справ. №</text>
<text x="12.3" y="175.8" transform="rotate(-90 12.3 175.8)">Подп. и дата</text>
<text x="12.3" y="205.5" transform="rotate(-90 12.3 205.5)">Инв. № дубл.</text>
<text x="12.3" y="230.6" transform="rotate(-90 12.3 230.6)">Взам. инв. №</text>
<text x="12.3" y="260.8" transform="rotate(-90 12.3 260.8)">Подп. и дата</text>
<text x="12.3" y="290.5" transform="rotate(-90 12.3 290.5)">Инв. № подл.</text>
<text x="295.8" y="296">Копировал</text>
<text x="365" y="295.9">Формат A3</text>
</g>
<g font-size="5.1">
<text x="392.6" y="15.5">3.2</text>
<text x="364.8" y="22.2" transform="rotate(-45 364.8 22.2)">90</text>
<text x="365.5" y="46.5" transform="rotate(-40 365.5 46.5)">R2</text>
<text x="300.9" y="55.7" transform="rotate(-90 300.9 55.7)">28,5</text>
<text x="335.5" y="74.3" transform="rotate(-90 335.5 74.3)">61±0,3</text>
<text x="300.1" y="84.2" transform="rotate(-90 300.1 84.2)">28,5</text>
<text x="366.7" y="86.9" transform="rotate(33 366.7 86.9)">R2</text>
<text x="367.2" y="104.1" transform="rotate(45 367.2 104.1)">90</text>
<text x="363.2" y="121.9">26,4*</text>
<text x="183.6" y="140.2">630</text>
<text x="199.5" y="167.6">90,00</text>
<text x="352.3" y="175" transform="rotate(-90 352.3 175)">28,5</text>
<text x="383.5" y="181.2" transform="rotate(-90 383.5 181.2)">110</text>
<text x="363.3" y="188.9">6,5</text>
<text x="360.7" y="194.2">2 отв.</text>
<text x="199.5" y="198.2">90,00</text>
<text x="182.3" y="214.3">1:2</text>
<text x="388.3" y="215.7">2</text>
<text x="179.3" y="224.7">610</text>
<text x="189.1" y="224.7">0,2</text>
<text x="128.3" y="258.9">1. * - размеры для справок;</text>
<text x="128.3" y="264.1">2. H14, h14, ±IT14/2;</text>
<text x="128.3" y="269.4">3. Неуказанные фаски- 0,5.х45°, радиусы- R0,3;</text>
<text x="128.3" y="274.6">4. Острые кромки притупить.</text>
</g>
<g font-size="4.5">
<text x="369.1" y="256.1">Лит.</text>
<text x="383.9" y="256.1">Масса</text>
<text x="399" y="256.1">Масштаб</text>
<text x="230.5" y="261.1">Изм.</text>
<text x="238" y="261.1">Лист</text>
<text x="251.7" y="261.1">№ докум.</text>
<text x="273.7" y="261.1">Подп.</text>
<text x="286" y="261.1">Дата</text>
<text x="231.4" y="266.1">Pазраб.</text>
<text x="248.4" y="266.1">Арзамасов В.В.</text>
<text x="231.4" y="271.1">Пров.</text>
<text x="231.4" y="281.1">Нач.отд.</text>
<text x="231.4" y="276.1">Т.контр.</text>
<text x="366" y="276.1">Лист</text>
<text x="379.4" y="276.1">1</text>
<text x="385.3" y="276.1">Листов</text>
<text x="405.4" y="276.1">1</text>
<text x="231.4" y="286.1">Н.контр.</text>
<text x="231.4" y="291.1">Утв.</text>
</g>
<text font-size="3.5" x="285.7" y="265.7">25.10.21</text>
</svg>
